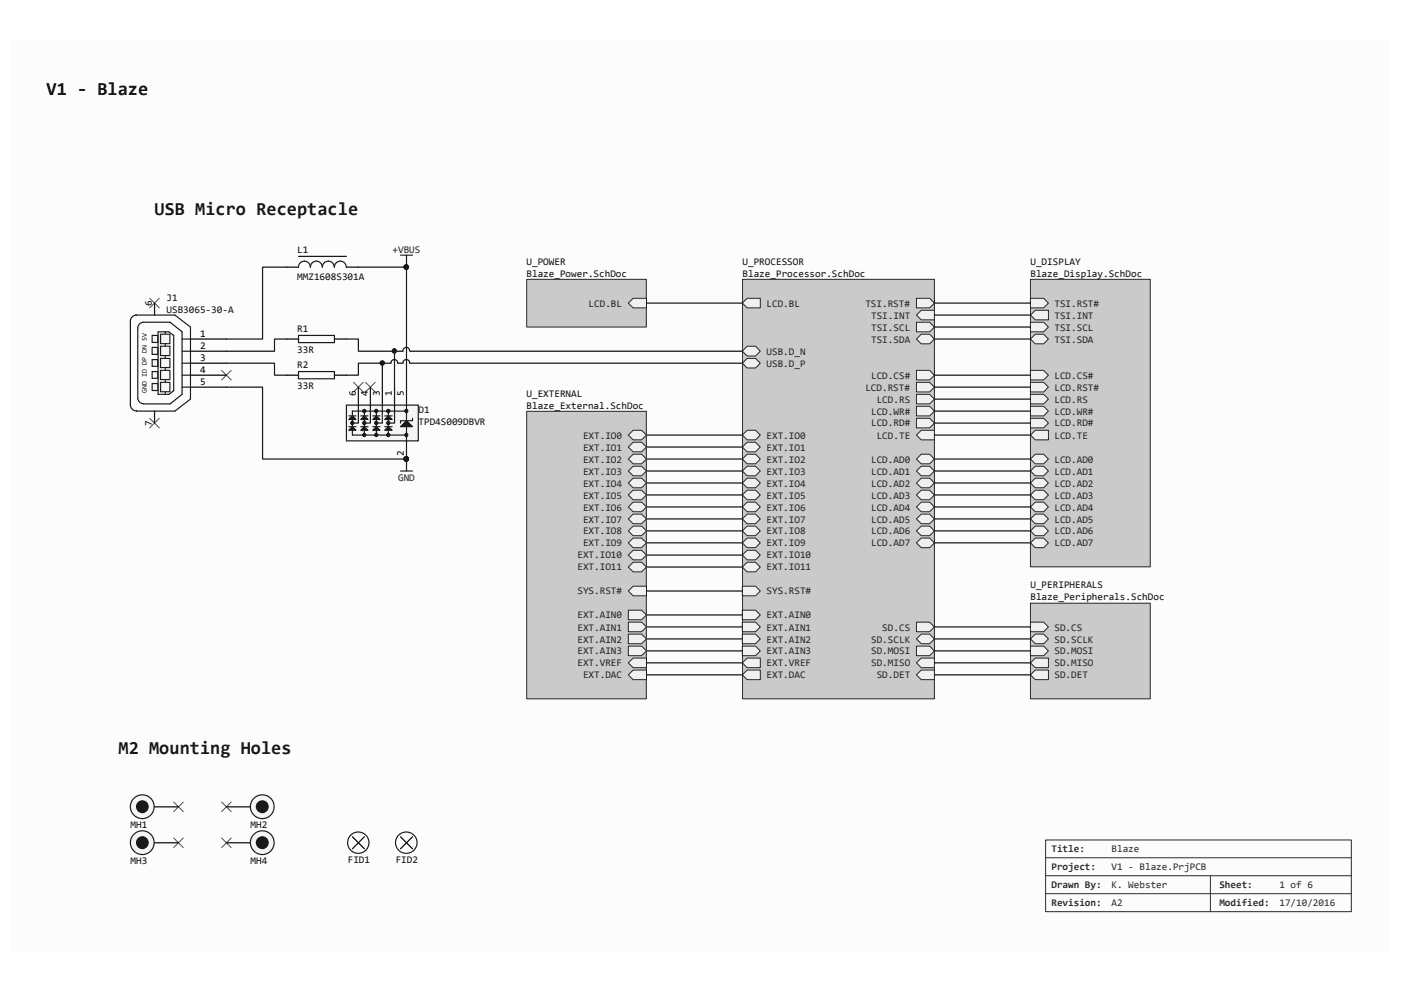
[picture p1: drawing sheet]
<svg xmlns="http://www.w3.org/2000/svg" width="297mm" height="210mm" viewBox="0 0 297 210" stroke-linecap="round" stroke-linejoin="round" font-family="sans-serif">
<path d="M2.2 8.4h292.6v193.1h-292.6z" fill="#fcfcfc"/>
<path d="M221.7 178.1h64.8v15.2h-64.8zM221.7 181.9h64.8M221.7 185.7h64.8M221.7 189.5h64.8M256.6 185.7v7.6" fill="none" stroke="#2b2b2b" stroke-width=".21"/>
<path d="M111.7 59.3h25.3v10h-25.3z" fill="#cacaca"/>
<path d="M111.7 59.2h25.3v10.1h-25.3z" fill="none" stroke="#262626" stroke-width=".21"/>
<path d="M133.2 64.3l1-1.1h2.9v2.1h-2.9z" fill-rule="evenodd" fill="#f0f0f0"/>
<path d="M133.2 64.3l1-1.1h2.9v2.1h-2.9z" fill="none" stroke="#262626" stroke-width=".21"/>
<path d="M157.5 59.3h40.6v88.9h-40.6z" fill="#cacaca"/>
<path d="M157.4 59.2h40.7v89h-40.7z" fill="none" stroke="#262626" stroke-width=".21"/>
<path d="M194.3 63.2h2.8l1 1.1-1 1h-2.8z" fill-rule="evenodd" fill="#f0f0f0"/>
<path d="M194.3 63.2h2.8l1 1.1-1 1h-2.8z" fill="none" stroke="#262626" stroke-width=".21"/>
<path d="M194.3 66.8l1-1h2.8v2h-2.8z" fill-rule="evenodd" fill="#f0f0f0"/>
<path d="M194.3 66.8l1-1h2.8v2h-2.8z" fill="none" stroke="#262626" stroke-width=".21"/>
<path d="M194.3 68.3h2.8l1 1-1 1.1h-2.8z" fill-rule="evenodd" fill="#f0f0f0"/>
<path d="M194.3 68.3h2.8l1 1-1 1.1h-2.8z" fill="none" stroke="#262626" stroke-width=".21"/>
<path d="M194.3 71.9l1-1h1.8l1 1-1 1h-1.8z" fill-rule="evenodd" fill="#f0f0f0"/>
<path d="M194.3 71.9l1-1h1.8l1 1-1 1h-1.8z" fill="none" stroke="#262626" stroke-width=".21"/>
<path d="M194.3 92.2l1-1h2.8v2.1h-2.8z" fill-rule="evenodd" fill="#f0f0f0"/>
<path d="M194.3 92.2l1-1h2.8v2.1h-2.8z" fill="none" stroke="#262626" stroke-width=".21"/>
<path d="M194.3 78.5h2.8l1 1-1 1.1h-2.8z" fill-rule="evenodd" fill="#f0f0f0"/>
<path d="M194.3 78.5h2.8l1 1-1 1.1h-2.8z" fill="none" stroke="#262626" stroke-width=".21"/>
<path d="M194.3 83.6h2.8l1 1-1 1h-2.8z" fill-rule="evenodd" fill="#f0f0f0"/>
<path d="M194.3 83.6h2.8l1 1-1 1h-2.8z" fill="none" stroke="#262626" stroke-width=".21"/>
<path d="M194.3 81.1h2.8l1 1-1 1h-2.8z" fill-rule="evenodd" fill="#f0f0f0"/>
<path d="M194.3 81.1h2.8l1 1-1 1h-2.8z" fill="none" stroke="#262626" stroke-width=".21"/>
<path d="M157.4 64.3l1-1.1h2.8v2.1h-2.8z" fill-rule="evenodd" fill="#f0f0f0"/>
<path d="M157.4 64.3l1-1.1h2.8v2.1h-2.8z" fill="none" stroke="#262626" stroke-width=".21"/>
<path d="M194.3 88.7h2.8l1 1-1 1h-2.8z" fill-rule="evenodd" fill="#f0f0f0"/>
<path d="M194.3 88.7h2.8l1 1-1 1h-2.8z" fill="none" stroke="#262626" stroke-width=".21"/>
<path d="M194.3 86.1h2.8l1 1.1-1 1h-2.8z" fill-rule="evenodd" fill="#f0f0f0"/>
<path d="M194.3 86.1h2.8l1 1.1-1 1h-2.8z" fill="none" stroke="#262626" stroke-width=".21"/>
<path d="M194.3 97.3l1-1h1.8l1 1-1 1h-1.8z" fill-rule="evenodd" fill="#f0f0f0"/>
<path d="M194.3 97.3l1-1h1.8l1 1-1 1h-1.8z" fill="none" stroke="#262626" stroke-width=".21"/>
<path d="M194.3 99.9l1-1.1h1.8l1 1.1-1 1h-1.8z" fill-rule="evenodd" fill="#f0f0f0"/>
<path d="M194.3 99.9l1-1.1h1.8l1 1.1-1 1h-1.8z" fill="none" stroke="#262626" stroke-width=".21"/>
<path d="M194.3 102.4l1-1h1.8l1 1-1 1h-1.8z" fill-rule="evenodd" fill="#f0f0f0"/>
<path d="M194.3 102.4l1-1h1.8l1 1-1 1h-1.8z" fill="none" stroke="#262626" stroke-width=".21"/>
<path d="M194.3 104.9l1-1h1.8l1 1-1 1.1h-1.8z" fill-rule="evenodd" fill="#f0f0f0"/>
<path d="M194.3 104.9l1-1h1.8l1 1-1 1.1h-1.8z" fill="none" stroke="#262626" stroke-width=".21"/>
<path d="M194.3 107.5l1-1h1.8l1 1-1 1h-1.8z" fill-rule="evenodd" fill="#f0f0f0"/>
<path d="M194.3 107.5l1-1h1.8l1 1-1 1h-1.8z" fill="none" stroke="#262626" stroke-width=".21"/>
<path d="M194.3 110l1-1h1.8l1 1-1 1h-1.8z" fill-rule="evenodd" fill="#f0f0f0"/>
<path d="M194.3 110l1-1h1.8l1 1-1 1h-1.8z" fill="none" stroke="#262626" stroke-width=".21"/>
<path d="M194.3 112.6l1-1.1h1.8l1 1.1-1 1h-1.8z" fill-rule="evenodd" fill="#f0f0f0"/>
<path d="M194.3 112.6l1-1.1h1.8l1 1.1-1 1h-1.8z" fill="none" stroke="#262626" stroke-width=".21"/>
<path d="M194.3 115.1l1-1h1.8l1 1-1 1h-1.8z" fill-rule="evenodd" fill="#f0f0f0"/>
<path d="M194.3 115.1l1-1h1.8l1 1-1 1h-1.8z" fill="none" stroke="#262626" stroke-width=".21"/>
<path d="M158.4 76h1.8l1 1-1 1h-1.8l-1-1z" fill-rule="evenodd" fill="#f0f0f0"/>
<path d="M158.4 76h1.8l1 1-1 1h-1.8l-1-1z" fill="none" stroke="#262626" stroke-width=".21"/>
<path d="M158.4 73.4h1.8l1 1.1-1 1h-1.8l-1-1z" fill-rule="evenodd" fill="#f0f0f0"/>
<path d="M158.4 73.4h1.8l1 1.1-1 1h-1.8l-1-1z" fill="none" stroke="#262626" stroke-width=".21"/>
<path d="M157.4 143.1l1-1h2.8v2h-2.8z" fill-rule="evenodd" fill="#f0f0f0"/>
<path d="M157.4 143.1l1-1h2.8v2h-2.8z" fill="none" stroke="#262626" stroke-width=".21"/>
<path d="M158.4 91.2h1.8l1 1-1 1.1h-1.8l-1-1.1z" fill-rule="evenodd" fill="#f0f0f0"/>
<path d="M158.4 91.2h1.8l1 1-1 1.1h-1.8l-1-1.1z" fill="none" stroke="#262626" stroke-width=".21"/>
<path d="M158.4 93.8h1.8l1 1-1 1h-1.8l-1-1z" fill-rule="evenodd" fill="#f0f0f0"/>
<path d="M158.4 93.8h1.8l1 1-1 1h-1.8l-1-1z" fill="none" stroke="#262626" stroke-width=".21"/>
<path d="M158.4 96.3h1.8l1 1-1 1h-1.8l-1-1z" fill-rule="evenodd" fill="#f0f0f0"/>
<path d="M158.4 96.3h1.8l1 1-1 1h-1.8l-1-1z" fill="none" stroke="#262626" stroke-width=".21"/>
<path d="M157.4 99.9l1-1.1h1.8l1 1.1-1 1h-1.8z" fill-rule="evenodd" fill="#f0f0f0"/>
<path d="M157.4 99.9l1-1.1h1.8l1 1.1-1 1h-1.8z" fill="none" stroke="#262626" stroke-width=".21"/>
<path d="M157.4 102.4l1-1h1.8l1 1-1 1h-1.8z" fill-rule="evenodd" fill="#f0f0f0"/>
<path d="M157.4 102.4l1-1h1.8l1 1-1 1h-1.8z" fill="none" stroke="#262626" stroke-width=".21"/>
<path d="M157.4 104.9l1-1h1.8l1 1-1 1.1h-1.8z" fill-rule="evenodd" fill="#f0f0f0"/>
<path d="M157.4 104.9l1-1h1.8l1 1-1 1.1h-1.8z" fill="none" stroke="#262626" stroke-width=".21"/>
<path d="M157.4 107.5l1-1h1.8l1 1-1 1h-1.8z" fill-rule="evenodd" fill="#f0f0f0"/>
<path d="M157.4 107.5l1-1h1.8l1 1-1 1h-1.8z" fill="none" stroke="#262626" stroke-width=".21"/>
<path d="M157.4 110l1-1h1.8l1 1-1 1h-1.8z" fill-rule="evenodd" fill="#f0f0f0"/>
<path d="M157.4 110l1-1h1.8l1 1-1 1h-1.8z" fill="none" stroke="#262626" stroke-width=".21"/>
<path d="M157.4 112.6l1-1.1h1.8l1 1.1-1 1h-1.8z" fill-rule="evenodd" fill="#f0f0f0"/>
<path d="M157.4 112.6l1-1.1h1.8l1 1.1-1 1h-1.8z" fill="none" stroke="#262626" stroke-width=".21"/>
<path d="M157.4 115.1l1-1h1.8l1 1-1 1h-1.8z" fill-rule="evenodd" fill="#f0f0f0"/>
<path d="M157.4 115.1l1-1h1.8l1 1-1 1h-1.8z" fill="none" stroke="#262626" stroke-width=".21"/>
<path d="M157.4 117.7l1-1h1.8l1 1-1 1h-1.8z" fill-rule="evenodd" fill="#f0f0f0"/>
<path d="M157.4 117.7l1-1h1.8l1 1-1 1h-1.8z" fill="none" stroke="#262626" stroke-width=".21"/>
<path d="M157.4 120.2l1-1h1.8l1 1-1 1h-1.8z" fill-rule="evenodd" fill="#f0f0f0"/>
<path d="M157.4 120.2l1-1h1.8l1 1-1 1h-1.8z" fill="none" stroke="#262626" stroke-width=".21"/>
<path d="M157.4 129.4h2.8l1 1-1 1h-2.8z" fill-rule="evenodd" fill="#f0f0f0"/>
<path d="M157.4 129.4h2.8l1 1-1 1h-2.8z" fill="none" stroke="#262626" stroke-width=".21"/>
<path d="M157.4 131.9h2.8l1 1-1 1h-2.8z" fill-rule="evenodd" fill="#f0f0f0"/>
<path d="M157.4 131.9h2.8l1 1-1 1h-2.8z" fill="none" stroke="#262626" stroke-width=".21"/>
<path d="M157.4 134.5h2.8l1 1-1 1h-2.8z" fill-rule="evenodd" fill="#f0f0f0"/>
<path d="M157.4 134.5h2.8l1 1-1 1h-2.8z" fill="none" stroke="#262626" stroke-width=".21"/>
<path d="M157.4 137h2.8l1 1-1 1h-2.8z" fill-rule="evenodd" fill="#f0f0f0"/>
<path d="M157.4 137h2.8l1 1-1 1h-2.8z" fill="none" stroke="#262626" stroke-width=".21"/>
<path d="M157.4 140.5l1-1h2.8v2.1h-2.8z" fill-rule="evenodd" fill="#f0f0f0"/>
<path d="M157.4 140.5l1-1h2.8v2.1h-2.8z" fill="none" stroke="#262626" stroke-width=".21"/>
<path d="M194.3 131.9h2.8l1 1-1 1h-2.8z" fill-rule="evenodd" fill="#f0f0f0"/>
<path d="M194.3 131.9h2.8l1 1-1 1h-2.8z" fill="none" stroke="#262626" stroke-width=".21"/>
<path d="M194.3 135.5l1-1h1.8l1 1-1 1h-1.8z" fill-rule="evenodd" fill="#f0f0f0"/>
<path d="M194.3 135.5l1-1h1.8l1 1-1 1h-1.8z" fill="none" stroke="#262626" stroke-width=".21"/>
<path d="M194.3 137h2.8l1 1-1 1h-2.8z" fill-rule="evenodd" fill="#f0f0f0"/>
<path d="M194.3 137h2.8l1 1-1 1h-2.8z" fill="none" stroke="#262626" stroke-width=".21"/>
<path d="M194.3 140.5l1-1h2.8v2.1h-2.8z" fill-rule="evenodd" fill="#f0f0f0"/>
<path d="M194.3 140.5l1-1h2.8v2.1h-2.8z" fill="none" stroke="#262626" stroke-width=".21"/>
<path d="M194.3 143.1l1-1h2.8v2h-2.8z" fill-rule="evenodd" fill="#f0f0f0"/>
<path d="M194.3 143.1l1-1h2.8v2h-2.8z" fill="none" stroke="#262626" stroke-width=".21"/>
<path d="M157.4 124.3h2.8l1 1-1 1h-2.8z" fill-rule="evenodd" fill="#f0f0f0"/>
<path d="M157.4 124.3h2.8l1 1-1 1h-2.8z" fill="none" stroke="#262626" stroke-width=".21"/>
<path d="M218.5 59.3h25.4v60.9h-25.4z" fill="#cacaca"/>
<path d="M218.5 59.2h25.4v61h-25.4z" fill="none" stroke="#262626" stroke-width=".21"/>
<path d="M218.5 97.3l1-1h1.8l1 1-1 1h-1.8z" fill-rule="evenodd" fill="#f0f0f0"/>
<path d="M218.5 97.3l1-1h1.8l1 1-1 1h-1.8z" fill="none" stroke="#262626" stroke-width=".21"/>
<path d="M218.5 99.9l1-1.1h1.8l1 1.1-1 1h-1.8z" fill-rule="evenodd" fill="#f0f0f0"/>
<path d="M218.5 99.9l1-1.1h1.8l1 1.1-1 1h-1.8z" fill="none" stroke="#262626" stroke-width=".21"/>
<path d="M218.5 102.4l1-1h1.8l1 1-1 1h-1.8z" fill-rule="evenodd" fill="#f0f0f0"/>
<path d="M218.5 102.4l1-1h1.8l1 1-1 1h-1.8z" fill="none" stroke="#262626" stroke-width=".21"/>
<path d="M218.5 104.9l1-1h1.8l1 1-1 1.1h-1.8z" fill-rule="evenodd" fill="#f0f0f0"/>
<path d="M218.5 104.9l1-1h1.8l1 1-1 1.1h-1.8z" fill="none" stroke="#262626" stroke-width=".21"/>
<path d="M218.5 107.5l1-1h1.8l1 1-1 1h-1.8z" fill-rule="evenodd" fill="#f0f0f0"/>
<path d="M218.5 107.5l1-1h1.8l1 1-1 1h-1.8z" fill="none" stroke="#262626" stroke-width=".21"/>
<path d="M218.5 110l1-1h1.8l1 1-1 1h-1.8z" fill-rule="evenodd" fill="#f0f0f0"/>
<path d="M218.5 110l1-1h1.8l1 1-1 1h-1.8z" fill="none" stroke="#262626" stroke-width=".21"/>
<path d="M218.5 112.6l1-1.1h1.8l1 1.1-1 1h-1.8z" fill-rule="evenodd" fill="#f0f0f0"/>
<path d="M218.5 112.6l1-1.1h1.8l1 1.1-1 1h-1.8z" fill="none" stroke="#262626" stroke-width=".21"/>
<path d="M218.5 115.1l1-1h1.8l1 1-1 1h-1.8z" fill-rule="evenodd" fill="#f0f0f0"/>
<path d="M218.5 115.1l1-1h1.8l1 1-1 1h-1.8z" fill="none" stroke="#262626" stroke-width=".21"/>
<path d="M218.5 71.9l1-1h1.8l1 1-1 1h-1.8z" fill-rule="evenodd" fill="#f0f0f0"/>
<path d="M218.5 71.9l1-1h1.8l1 1-1 1h-1.8z" fill="none" stroke="#262626" stroke-width=".21"/>
<path d="M218.5 78.5h2.8l1 1-1 1.1h-2.8z" fill-rule="evenodd" fill="#f0f0f0"/>
<path d="M218.5 78.5h2.8l1 1-1 1.1h-2.8z" fill="none" stroke="#262626" stroke-width=".21"/>
<path d="M218.5 88.7h2.8l1 1-1 1h-2.8z" fill-rule="evenodd" fill="#f0f0f0"/>
<path d="M218.5 88.7h2.8l1 1-1 1h-2.8z" fill="none" stroke="#262626" stroke-width=".21"/>
<path d="M218.5 83.6h2.8l1 1-1 1h-2.8z" fill-rule="evenodd" fill="#f0f0f0"/>
<path d="M218.5 83.6h2.8l1 1-1 1h-2.8z" fill="none" stroke="#262626" stroke-width=".21"/>
<path d="M218.5 81.1h2.8l1 1-1 1h-2.8z" fill-rule="evenodd" fill="#f0f0f0"/>
<path d="M218.5 81.1h2.8l1 1-1 1h-2.8z" fill="none" stroke="#262626" stroke-width=".21"/>
<path d="M218.5 92.2l1-1h2.8v2.1h-2.8z" fill-rule="evenodd" fill="#f0f0f0"/>
<path d="M218.5 92.2l1-1h2.8v2.1h-2.8z" fill="none" stroke="#262626" stroke-width=".21"/>
<path d="M218.5 86.1h2.8l1 1.1-1 1h-2.8z" fill-rule="evenodd" fill="#f0f0f0"/>
<path d="M218.5 86.1h2.8l1 1.1-1 1h-2.8z" fill="none" stroke="#262626" stroke-width=".21"/>
<path d="M218.5 66.8l1-1h2.8v2h-2.8z" fill-rule="evenodd" fill="#f0f0f0"/>
<path d="M218.5 66.8l1-1h2.8v2h-2.8z" fill="none" stroke="#262626" stroke-width=".21"/>
<path d="M218.5 63.2h2.8l1 1.1-1 1h-2.8z" fill-rule="evenodd" fill="#f0f0f0"/>
<path d="M218.5 63.2h2.8l1 1.1-1 1h-2.8z" fill="none" stroke="#262626" stroke-width=".21"/>
<path d="M218.5 68.3h2.8l1 1-1 1.1h-2.8z" fill-rule="evenodd" fill="#f0f0f0"/>
<path d="M218.5 68.3h2.8l1 1-1 1.1h-2.8z" fill="none" stroke="#262626" stroke-width=".21"/>
<g fill="none" stroke="#0e0e0e" stroke-width=".25">
<path d="M48 77h10.2v2.5h2.5M60.7 71.9h-2.5v2.6h-10.2M137.1 64.3h20.3M198.1 64.3h20.4M198.1 66.8h20.4M198.1 69.3h20.4M198.1 71.9h20.4M198.1 79.5h20.4M198.1 82.1h20.4M198.1 84.6h20.4M198.1 87.2h20.4M198.1 89.7h20.4"/>
<path d="M198.1 92.2h20.4M198.1 97.3h20.4M198.1 99.9h20.4M198.1 102.4h20.4M198.1 104.9h20.4M198.1 107.5h20.4M198.1 110h20.4M198.1 112.6h20.4M198.1 115.1h20.4"/>
</g>
<path d="M47 78.5l2 2.1M49 78.5l-2 2.1" fill="none" stroke="#4c4c4c" stroke-width=".21"/>
<path d="M218.5 127.9h25.4v20.3h-25.4z" fill="#cacaca"/>
<path d="M218.5 127.9h25.4v20.3h-25.4z" fill="none" stroke="#262626" stroke-width=".21"/>
<path d="M218.5 131.9h2.8l1 1-1 1h-2.8z" fill-rule="evenodd" fill="#f0f0f0"/>
<path d="M218.5 131.9h2.8l1 1-1 1h-2.8z" fill="none" stroke="#262626" stroke-width=".21"/>
<path d="M218.5 135.5l1-1h1.8l1 1-1 1h-1.8z" fill-rule="evenodd" fill="#f0f0f0"/>
<path d="M218.5 135.5l1-1h1.8l1 1-1 1h-1.8z" fill="none" stroke="#262626" stroke-width=".21"/>
<path d="M218.5 137h2.8l1 1-1 1h-2.8z" fill-rule="evenodd" fill="#f0f0f0"/>
<path d="M218.5 137h2.8l1 1-1 1h-2.8z" fill="none" stroke="#262626" stroke-width=".21"/>
<path d="M218.5 140.5l1-1h2.8v2.1h-2.8z" fill-rule="evenodd" fill="#f0f0f0"/>
<path d="M218.5 140.5l1-1h2.8v2.1h-2.8z" fill="none" stroke="#262626" stroke-width=".21"/>
<path d="M218.5 143.1l1-1h2.8v2h-2.8z" fill-rule="evenodd" fill="#f0f0f0"/>
<path d="M218.5 143.1l1-1h2.8v2h-2.8z" fill="none" stroke="#262626" stroke-width=".21"/>
<path d="M137.1 92.2h20.3M137.1 94.8h20.3M137.1 97.3h20.3M137.1 99.9h20.3" fill="none" stroke="#0e0e0e" stroke-width=".25"/>
<path d="M84.9 99.9h2.6M86.2 97.3v2.6" fill="none" stroke="#262626" stroke-width=".25"/>
<circle cx="86.1" cy="97.3" r=".49" fill="#0e0e0e"/>
<circle cx="86.1" cy="97.3" r=".49" fill="none" stroke="#0e0e0e" stroke-width=".21"/>
<path d="M48 82.1h7.7v15.2h30.5" fill="none" stroke="#0e0e0e" stroke-width=".25"/>
<circle cx="86.1" cy="97.3" r=".49" fill="#0e0e0e"/>
<circle cx="86.1" cy="97.3" r=".49" fill="none" stroke="#0e0e0e" stroke-width=".21"/>
<path d="M60.7 56.6h-5v15.3h-7.7" fill="none" stroke="#0e0e0e" stroke-width=".25"/>
<path d="M84.9 54.1h2.6M86.2 54.1v2.5" fill="none" stroke="#262626" stroke-width=".25"/>
<circle cx="86.1" cy="56.6" r=".49" fill="#0e0e0e"/>
<circle cx="86.1" cy="56.6" r=".49" fill="none" stroke="#0e0e0e" stroke-width=".21"/>
<path d="M81.1 77v5.1" fill="none" stroke="#0e0e0e" stroke-width=".25"/>
<circle cx="81.1" cy="77" r=".48" fill="#0e0e0e"/>
<circle cx="81.1" cy="77" r=".48" fill="none" stroke="#0e0e0e" stroke-width=".21"/>
<path d="M83.6 74.5v7.6" fill="none" stroke="#0e0e0e" stroke-width=".25"/>
<circle cx="83.6" cy="74.4" r=".47" fill="#0e0e0e"/>
<circle cx="83.6" cy="74.4" r=".47" fill="none" stroke="#0e0e0e" stroke-width=".21"/>
<g fill="none" stroke="#4c4c4c" stroke-width=".21">
<path d="M31.7 63.2l2.1 2.1M33.8 63.2l-2.1 2.1M31.7 88.7l2.1 2M33.8 88.7l-2.1 2M75 81.1l2 2M77 81.1l-2 2M77.5 81.1l2 2M79.5 81.1l-2 2M36.8 170.1l2.1 2M36.8 177.7l2.1 2M38.9 170.1l-2.1 2M38.9 177.7l-2.1 2"/>
<path d="M47 177.7l2 2M47 170.1l2 2M49 177.7l-2 2M49 170.1l-2 2"/>
</g>
<path d="M137.1 107.5h20.3M137.1 110h20.3M137.1 112.6h20.3M137.1 115.1h20.3M137.1 117.7h20.3M137.1 102.4h20.3M137.1 104.9h20.3M137.1 120.2h20.3" fill="none" stroke="#0e0e0e" stroke-width=".25"/>
<path d="M73.4 85.9h15.3v7.6h-15.3z" fill-rule="evenodd" fill="#f5f5f5"/>
<path d="M73.4 85.9h15.3v7.6h-15.3z" fill="none" stroke="#1c1c1c" stroke-width=".25"/>
<path d="M84.9 90.5l1.3-1.3 1.3 1.3z" fill="#1c1c1c"/>
<path d="M84.9 90.5l1.3-1.3 1.3 1.3z" fill="none" stroke="#1c1c1c" stroke-width=".25"/>
<path d="M83.6 82.1v3.8M86.2 93.5v3.8" fill="none" stroke="#000" stroke-width=".25"/>
<circle cx="86.1" cy="97.3" r=".49" fill="#0e0e0e"/>
<circle cx="86.1" cy="97.3" r=".49" fill="none" stroke="#0e0e0e" stroke-width=".21"/>
<path d="M76 82.1v3.8M78.5 82.1v3.8M81.1 82.1v3.8M86.2 82.1v3.8" fill="none" stroke="#000" stroke-width=".25"/>
<path d="M81.6 88.9l.7-.7 .8 .7z" fill="#1c1c1c"/>
<path d="M81.6 88.9l.7-.7 .8 .7zM81.6 88.2h1.5M83.6 85.9v3.8h-1.3" fill="none" stroke="#1c1c1c" stroke-width=".25"/>
<path d="M82.3 90.5l.8 .7h-1.5z" fill="#1c1c1c"/>
<path d="M81.6 90.5h1.5M82.3 90.5l.8 .7h-1.5zM82.3 87.2v5" fill="none" stroke="#1c1c1c" stroke-width=".25"/>
<path d="M79 88.9l.8-.7 .8 .7z" fill="#1c1c1c"/>
<path d="M79 88.9l.8-.7 .8 .7zM79 88.2h1.6M81.1 85.9v3.8h-1.3" fill="none" stroke="#1c1c1c" stroke-width=".25"/>
<path d="M79.8 90.5l.8 .7h-1.6z" fill="#1c1c1c"/>
<path d="M79 90.5h1.6M79.8 90.5l.8 .7h-1.6zM79.8 87.2v5" fill="none" stroke="#1c1c1c" stroke-width=".25"/>
<path d="M76.5 88.9l.8-.7 .7 .7z" fill="#1c1c1c"/>
<path d="M76.5 88.9l.8-.7 .7 .7zM76.5 88.2h1.5M78.5 85.9v3.8h-1.2" fill="none" stroke="#1c1c1c" stroke-width=".25"/>
<path d="M77.3 90.5l.7 .7h-1.5z" fill="#1c1c1c"/>
<path d="M76.5 90.5h1.5M77.3 90.5l.7 .7h-1.5zM77.3 87.2v5" fill="none" stroke="#1c1c1c" stroke-width=".25"/>
<path d="M74 88.9l.7-.7 .8 .7z" fill="#1c1c1c"/>
<path d="M74 88.9l.7-.7 .8 .7zM74 88.2h1.5M76 85.9v3.8h-1.3" fill="none" stroke="#1c1c1c" stroke-width=".25"/>
<path d="M74.7 90.5l.8 .7h-1.5z" fill="#1c1c1c"/>
<path d="M74 90.5h1.5M74.7 90.5l.8 .7h-1.5zM86.2 87.2h-11.5v5h11.5M86.2 85.9v7.6M87.5 88.7v.5h-2.6v.5" fill="none" stroke="#1c1c1c" stroke-width=".25"/>
<circle cx="86.1" cy="92.2" r=".35" fill="#1c1c1c"/>
<circle cx="86.1" cy="92.2" r=".35" fill="none" stroke="#1c1c1c" stroke-width=".21"/>
<circle cx="86.1" cy="87.1" r=".35" fill="#1c1c1c"/>
<circle cx="86.1" cy="87.1" r=".35" fill="none" stroke="#1c1c1c" stroke-width=".21"/>
<circle cx="82.3" cy="87.1" r=".36" fill="#1c1c1c"/>
<circle cx="82.3" cy="87.1" r=".36" fill="none" stroke="#1c1c1c" stroke-width=".21"/>
<circle cx="79.8" cy="87.1" r=".36" fill="#1c1c1c"/>
<circle cx="79.8" cy="87.1" r=".36" fill="none" stroke="#1c1c1c" stroke-width=".21"/>
<circle cx="77.2" cy="87.1" r=".36" fill="#1c1c1c"/>
<circle cx="77.2" cy="87.1" r=".36" fill="none" stroke="#1c1c1c" stroke-width=".21"/>
<circle cx="77.2" cy="92.2" r=".36" fill="#1c1c1c"/>
<circle cx="77.2" cy="92.2" r=".36" fill="none" stroke="#1c1c1c" stroke-width=".21"/>
<circle cx="79.8" cy="92.2" r=".36" fill="#1c1c1c"/>
<circle cx="79.8" cy="92.2" r=".36" fill="none" stroke="#1c1c1c" stroke-width=".21"/>
<circle cx="82.3" cy="92.2" r=".36" fill="#1c1c1c"/>
<circle cx="82.3" cy="92.2" r=".36" fill="none" stroke="#1c1c1c" stroke-width=".21"/>
<circle cx="82.3" cy="89.7" r=".36" fill="#1c1c1c"/>
<circle cx="82.3" cy="89.7" r=".36" fill="none" stroke="#1c1c1c" stroke-width=".21"/>
<circle cx="79.8" cy="89.7" r=".36" fill="#1c1c1c"/>
<circle cx="79.8" cy="89.7" r=".36" fill="none" stroke="#1c1c1c" stroke-width=".21"/>
<circle cx="77.2" cy="89.7" r=".36" fill="#1c1c1c"/>
<circle cx="77.2" cy="89.7" r=".36" fill="none" stroke="#1c1c1c" stroke-width=".21"/>
<circle cx="74.7" cy="89.7" r=".36" fill="#1c1c1c"/>
<circle cx="74.7" cy="89.7" r=".36" fill="none" stroke="#1c1c1c" stroke-width=".21"/>
<circle cx="86.1" cy="97.3" r=".49" fill="#0e0e0e"/>
<circle cx="86.1" cy="97.3" r=".49" fill="none" stroke="#0e0e0e" stroke-width=".21"/>
<path d="M76 56.6h10.2v25.5" fill="none" stroke="#0e0e0e" stroke-width=".25"/>
<circle cx="86.1" cy="56.6" r=".49" fill="#0e0e0e"/>
<circle cx="86.1" cy="56.6" r=".49" fill="none" stroke="#0e0e0e" stroke-width=".21"/>
<path d="M60.7 56.6h2.6M73.4 56.6h2.6M32.8 171.1h5" fill="none" stroke="#000" stroke-width=".25"/>
<path d="M63.3 56.6a1.25 1.25 0 0 1 1.2-1.2 1.25 1.25 0 0 1 1.3 1.2M63.3 54.4h10.1M65.8 56.6a1.25 1.25 0 0 1 1.3-1.2 1.25 1.25 0 0 1 1.2 1.2M68.4 56.6a1.25 1.25 0 0 1 1.2-1.2 1.25 1.25 0 0 1 1.3 1.2M70.9 56.6a1.25 1.25 0 0 1 1.3-1.2 1.25 1.25 0 0 1 1.2 1.2" fill="none" stroke="#1c1c1c" stroke-width=".25"/>
<circle cx="30.2" cy="171" r="2.51" fill="#f5f5f5"/>
<circle cx="30.2" cy="171" r="2.51" fill="none" stroke="#1c1c1c" stroke-width=".25"/>
<circle cx="30.2" cy="171" r="1.24" fill="#1c1c1c"/>
<circle cx="30.2" cy="171" r="1.24" fill="none" stroke="#1c1c1c" stroke-width=".25"/>
<path d="M32.8 178.7h5" fill="none" stroke="#000" stroke-width=".25"/>
<circle cx="30.2" cy="178.7" r="2.51" fill="#f5f5f5"/>
<circle cx="30.2" cy="178.7" r="2.51" fill="none" stroke="#1c1c1c" stroke-width=".25"/>
<circle cx="30.2" cy="178.7" r="1.24" fill="#1c1c1c"/>
<circle cx="30.2" cy="178.7" r="1.24" fill="none" stroke="#1c1c1c" stroke-width=".25"/>
<path d="M48 171.1h5.1" fill="none" stroke="#000" stroke-width=".25"/>
<circle cx="55.6" cy="171" r="2.51" fill="#f5f5f5"/>
<circle cx="55.6" cy="171" r="2.51" fill="none" stroke="#1c1c1c" stroke-width=".25"/>
<circle cx="55.6" cy="171" r="1.24" fill="#1c1c1c"/>
<circle cx="55.6" cy="171" r="1.24" fill="none" stroke="#1c1c1c" stroke-width=".25"/>
<path d="M48 178.7h5.1" fill="none" stroke="#000" stroke-width=".25"/>
<circle cx="55.6" cy="178.7" r="2.51" fill="#f5f5f5"/>
<circle cx="55.6" cy="178.7" r="2.51" fill="none" stroke="#1c1c1c" stroke-width=".25"/>
<circle cx="55.6" cy="178.7" r="1.24" fill="#1c1c1c"/>
<circle cx="55.6" cy="178.7" r="1.24" fill="none" stroke="#1c1c1c" stroke-width=".25"/>
<path d="M137.1 132.9h20.3M137.1 135.5h20.3M137.1 138h20.3M137.1 130.4h20.3M198.1 132.9h20.4M198.1 135.5h20.4M198.1 138h20.4M137.1 140.5h20.3M137.1 143.1h20.3M198.1 140.5h20.4M198.1 143.1h20.4" fill="none" stroke="#0e0e0e" stroke-width=".25"/>
<path d="M111.7 87.2h25.3v61h-25.3z" fill="#cacaca"/>
<path d="M111.7 87.2h25.3v61h-25.3z" fill="none" stroke="#262626" stroke-width=".21"/>
<path d="M134.2 91.2h1.8l1.1 1-1.1 1.1h-1.8l-1-1.1z" fill-rule="evenodd" fill="#f0f0f0"/>
<path d="M134.2 91.2h1.8l1.1 1-1.1 1.1h-1.8l-1-1.1z" fill="none" stroke="#262626" stroke-width=".21"/>
<path d="M134.2 93.8h1.8l1.1 1-1.1 1h-1.8l-1-1z" fill-rule="evenodd" fill="#f0f0f0"/>
<path d="M134.2 93.8h1.8l1.1 1-1.1 1h-1.8l-1-1z" fill="none" stroke="#262626" stroke-width=".21"/>
<path d="M134.2 96.3h1.8l1.1 1-1.1 1h-1.8l-1-1z" fill-rule="evenodd" fill="#f0f0f0"/>
<path d="M134.2 96.3h1.8l1.1 1-1.1 1h-1.8l-1-1z" fill="none" stroke="#262626" stroke-width=".21"/>
<path d="M134.2 98.8h1.8l1.1 1.1-1.1 1h-1.8l-1-1z" fill-rule="evenodd" fill="#f0f0f0"/>
<path d="M134.2 98.8h1.8l1.1 1.1-1.1 1h-1.8l-1-1z" fill="none" stroke="#262626" stroke-width=".21"/>
<path d="M134.2 101.4h1.8l1.1 1-1.1 1h-1.8l-1-1z" fill-rule="evenodd" fill="#f0f0f0"/>
<path d="M134.2 101.4h1.8l1.1 1-1.1 1h-1.8l-1-1z" fill="none" stroke="#262626" stroke-width=".21"/>
<path d="M134.2 103.9h1.8l1.1 1-1.1 1.1h-1.8l-1-1.1z" fill-rule="evenodd" fill="#f0f0f0"/>
<path d="M134.2 103.9h1.8l1.1 1-1.1 1.1h-1.8l-1-1.1z" fill="none" stroke="#262626" stroke-width=".21"/>
<path d="M134.2 106.5h1.8l1.1 1-1.1 1h-1.8l-1-1z" fill-rule="evenodd" fill="#f0f0f0"/>
<path d="M134.2 106.5h1.8l1.1 1-1.1 1h-1.8l-1-1z" fill="none" stroke="#262626" stroke-width=".21"/>
<path d="M134.2 109h1.8l1.1 1-1.1 1h-1.8l-1-1z" fill-rule="evenodd" fill="#f0f0f0"/>
<path d="M134.2 109h1.8l1.1 1-1.1 1h-1.8l-1-1z" fill="none" stroke="#262626" stroke-width=".21"/>
<path d="M134.2 111.5h1.8l1.1 1.1-1.1 1h-1.8l-1-1z" fill-rule="evenodd" fill="#f0f0f0"/>
<path d="M134.2 111.5h1.8l1.1 1.1-1.1 1h-1.8l-1-1z" fill="none" stroke="#262626" stroke-width=".21"/>
<path d="M134.2 114.1h1.8l1.1 1-1.1 1h-1.8l-1-1z" fill-rule="evenodd" fill="#f0f0f0"/>
<path d="M134.2 114.1h1.8l1.1 1-1.1 1h-1.8l-1-1z" fill="none" stroke="#262626" stroke-width=".21"/>
<path d="M133.2 117.7l1-1h1.8l1.1 1-1.1 1h-1.8z" fill-rule="evenodd" fill="#f0f0f0"/>
<path d="M133.2 117.7l1-1h1.8l1.1 1-1.1 1h-1.8z" fill="none" stroke="#262626" stroke-width=".21"/>
<path d="M133.2 120.2l1-1h1.8l1.1 1-1.1 1h-1.8z" fill-rule="evenodd" fill="#f0f0f0"/>
<path d="M133.2 120.2l1-1h1.8l1.1 1-1.1 1h-1.8z" fill="none" stroke="#262626" stroke-width=".21"/>
<path d="M133.2 129.4h2.8l1.1 1-1.1 1h-2.8z" fill-rule="evenodd" fill="#f0f0f0"/>
<path d="M133.2 129.4h2.8l1.1 1-1.1 1h-2.8z" fill="none" stroke="#262626" stroke-width=".21"/>
<path d="M133.2 131.9h2.8l1.1 1-1.1 1h-2.8z" fill-rule="evenodd" fill="#f0f0f0"/>
<path d="M133.2 131.9h2.8l1.1 1-1.1 1h-2.8z" fill="none" stroke="#262626" stroke-width=".21"/>
<path d="M133.2 134.5h2.8l1.1 1-1.1 1h-2.8z" fill-rule="evenodd" fill="#f0f0f0"/>
<path d="M133.2 134.5h2.8l1.1 1-1.1 1h-2.8z" fill="none" stroke="#262626" stroke-width=".21"/>
<path d="M133.2 137h2.8l1.1 1-1.1 1h-2.8z" fill-rule="evenodd" fill="#f0f0f0"/>
<path d="M133.2 137h2.8l1.1 1-1.1 1h-2.8z" fill="none" stroke="#262626" stroke-width=".21"/>
<path d="M133.2 140.5l1-1h2.9v2.1h-2.9z" fill-rule="evenodd" fill="#f0f0f0"/>
<path d="M133.2 140.5l1-1h2.9v2.1h-2.9z" fill="none" stroke="#262626" stroke-width=".21"/>
<path d="M133.2 143.1l1-1h2.9v2h-2.9z" fill-rule="evenodd" fill="#f0f0f0"/>
<path d="M133.2 143.1l1-1h2.9v2h-2.9z" fill="none" stroke="#262626" stroke-width=".21"/>
<path d="M133.2 125.3l1-1h2.9v2h-2.9z" fill-rule="evenodd" fill="#f0f0f0"/>
<path d="M133.2 125.3l1-1h2.9v2h-2.9z" fill="none" stroke="#262626" stroke-width=".21"/>
<path d="M73.4 71.9h2.6v2.6h9.4a.72 .72 0 0 1 .7-.8 .72 .72 0 0 1 .8 .7M84.3 77a.72 .72 0 0 0-.7-.8 .72 .72 0 0 0-.7 .8h-6.9v2.5h-2.6M84.4 77h1a.72 .72 0 0 1 .7-.8 .72 .72 0 0 1 .8 .8M86.9 77h70.5M86.9 74.5h70.5M137.1 125.3h20.3" fill="none" stroke="#0e0e0e" stroke-width=".25"/>
<path d="M60.7 71.9h2.6M60.7 79.5h2.6M70.9 71.9h2.5M70.9 79.5h2.5" fill="none" stroke="#000" stroke-width=".25"/>
<path d="M63.3 71.1h7.6v1.5h-7.6zM63.3 78.8h7.6v1.5h-7.6z" fill="none" stroke="#1c1c1c" stroke-width=".25"/>
<path d="M32.3 71.1h1.1v1.5h-1.1z" fill-rule="evenodd" fill="#f5f5f5"/>
<path d="M32.3 71.1h1.1v1.5h-1.1z" fill="none" stroke="#262626" stroke-width=".25"/>
<path d="M32.3 73.7h1.1v1.4h-1.1z" fill-rule="evenodd" fill="#f5f5f5"/>
<path d="M32.3 73.7h1.1v1.4h-1.1z" fill="none" stroke="#262626" stroke-width=".25"/>
<path d="M32.3 78.8h1.1v1.4h-1.1z" fill-rule="evenodd" fill="#f5f5f5"/>
<path d="M32.3 78.8h1.1v1.4h-1.1z" fill="none" stroke="#262626" stroke-width=".25"/>
<path d="M32.3 76.2h1.1v1.5h-1.1z" fill-rule="evenodd" fill="#f5f5f5"/>
<path d="M32.3 76.2h1.1v1.5h-1.1z" fill="none" stroke="#262626" stroke-width=".25"/>
<path d="M27.6 68.1v17.8M28.7 66.8h8.4l3.3 2.5v15.3M33.5 70.4v13.2M36.1 68.3h-5.7a1.26 1.26 0 0 0-1.2 1.3v14.8a1.23 1.23 0 0 0 1.3 1.2M38.6 70.4v13.2M38.6 71.9h1.8M38.6 74.5h1.8M38.6 82.1h1.8" fill="none" stroke="#1c1c1c" stroke-width=".25"/>
<path d="M32.3 81.3h1.1v1.5h-1.1z" fill-rule="evenodd" fill="#f5f5f5"/>
<path d="M32.3 81.3h1.1v1.5h-1.1z" fill="none" stroke="#262626" stroke-width=".25"/>
<path d="M29 66.8h-.1a1.3 1.3 0 0 0-1.3 1.3M33.5 70.4h2.3l1 .7v11.7l-1 .8h-2.3M35 70.4v.5M36.1 68.3l2.5 2.1M27.6 85.9a1.29 1.29 0 0 0 1.3 1.2M38.6 83.6l-2.5 2h-5.6M40.4 84.6l-3.3 2.6h-8.1" fill="none" stroke="#1c1c1c" stroke-width=".25"/>
<path d="M32.8 64.3v2.5M40.4 71.9h7.6M40.4 74.5h7.6M40.4 77h7.6M40.4 79.5h7.6M32.8 87.2v2.5M40.4 82.1h7.6" fill="none" stroke="#000" stroke-width=".25"/>
<path d="M34 73.4h2v2h-2z" fill-rule="evenodd" fill="#f5f5f5"/>
<path d="M34 73.4h2v2h-2z" fill="none" stroke="#262626" stroke-width=".25"/>
<path d="M34 76h2v1.9h-2z" fill-rule="evenodd" fill="#f5f5f5"/>
<path d="M34 76h2v1.9h-2z" fill="none" stroke="#262626" stroke-width=".25"/>
<path d="M34 70.9h2v2h-2z" fill-rule="evenodd" fill="#f5f5f5"/>
<path d="M34 70.9h2v2h-2z" fill="none" stroke="#262626" stroke-width=".25"/>
<path d="M34 78.5h2v2h-2z" fill-rule="evenodd" fill="#f5f5f5"/>
<path d="M34 78.5h2v2h-2z" fill="none" stroke="#262626" stroke-width=".25"/>
<path d="M34 81.1h2v2h-2z" fill-rule="evenodd" fill="#f5f5f5"/>
<path d="M34 81.1h2v2h-2z" fill="none" stroke="#262626" stroke-width=".25"/>
<g fill="none" stroke="#1c1c1c" stroke-width=".25">
<path d="M35 72.9v.5M35 75.5v.5M35 78v.5M38.6 77h1.8M38.6 79.5h1.8M35 80.6v.5M35 83.1v.5"/>
<circle cx="76" cy="178.7" r="2.27"/>
<circle cx="86.2" cy="178.7" r="2.28"/>
</g>
<path d="M74.7 177.4l2.6 2.6M77.3 177.4l-2.6 2.6M84.9 177.4l2.6 2.6M87.5 177.4l-2.6 2.6" fill="none" stroke="#000" stroke-width=".25"/>
<text font-size="3.9" x="9.9" y="20.1">V1 - Blaze</text>
<g font-size="3.9" fill="#151515">
<text x="32.8" y="45.5">USB Micro Receptacle</text>
<text x="25.1" y="159.9">M2 Mounting Holes</text>
</g>
<g font-size="2.2" fill="#0e0e0e">
<text x="63" y="53.6">L1</text>
<text x="63" y="59.4">MMZ1608S301A</text>
<text x="111.6" y="56.1">U_POWER</text>
<text x="111.6" y="58.7">Blaze_Power.SchDoc</text>
<text x="157.4" y="56.1">U_PROCESSOR</text>
<text x="157.4" y="58.7">Blaze_Processor.SchDoc</text>
<text x="218.5" y="56.1">U_DISPLAY</text>
<text x="218.5" y="58.7">Blaze_Display.SchDoc</text>
<text x="35.3" y="63.8">J1</text>
<text x="35.3" y="66.3">USB3065-30-A</text>
<text x="63" y="70.4">R1</text>
<text x="63" y="74.9">33R</text>
<text x="63" y="78">R2</text>
<text x="63" y="82.5">33R</text>
<text x="88.7" y="87.6">D1</text>
<text x="111.6" y="84.1">U_EXTERNAL</text>
<text x="111.6" y="86.6">Blaze_External.SchDoc</text>
<text x="88.7" y="90.2">TPD4S009DBVR</text>
<text x="218.5" y="124.8">U_PERIPHERALS</text>
<text x="218.5" y="127.3">Blaze_Peripherals.SchDoc</text>
<text x="27.7" y="175.6">MH1</text>
<text x="53.1" y="175.6">MH2</text>
<text x="27.7" y="183.3">MH3</text>
<text x="53.1" y="183.3">MH4</text>
<text x="73.7" y="183">FID1</text>
<text x="83.9" y="183">FID2</text>
</g>
<g font-size="2.2" fill="#262626">
<text x="83.2" y="53.6">+VBUS</text>
<text x="124.8" y="65">LCD.BL</text>
<text x="162.5" y="65">LCD.BL</text>
<text x="183.5" y="65">TSI.RST#</text>
<text x="223.6" y="65">TSI.RST#</text>
<text x="184.7" y="67.6">TSI.INT</text>
<text x="184.7" y="70.1">TSI.SCL</text>
<text x="223.6" y="67.6">TSI.INT</text>
<text x="223.6" y="70.1">TSI.SCL</text>
<text x="162.5" y="77.7">USB.D_P</text>
<text x="162.5" y="75.2">USB.D_N</text>
<text x="184.7" y="72.6">TSI.SDA</text>
<text x="223.6" y="72.6">TSI.SDA</text>
<text x="183.5" y="82.8">LCD.RST#</text>
<text x="184.7" y="80.3">LCD.CS#</text>
<text x="223.6" y="80.3">LCD.CS#</text>
<text x="223.6" y="82.8">LCD.RST#</text>
<text x="184.7" y="87.9">LCD.WR#</text>
<text x="185.9" y="85.3">LCD.RS</text>
<text x="223.6" y="85.3">LCD.RS</text>
<text x="223.6" y="87.9">LCD.WR#</text>
<text x="123.6" y="93">EXT.IO0</text>
<text x="123.6" y="95.5">EXT.IO1</text>
<text x="162.5" y="93">EXT.IO0</text>
<text x="162.5" y="95.5">EXT.IO1</text>
<text x="184.7" y="90.4">LCD.RD#</text>
<text x="185.9" y="93">LCD.TE</text>
<text x="223.6" y="90.4">LCD.RD#</text>
<text x="223.6" y="93">LCD.TE</text>
<text x="84.4" y="101.9">GND</text>
<text x="123.6" y="98.1">EXT.IO2</text>
<text x="123.6" y="100.6">EXT.IO3</text>
<text x="162.5" y="98.1">EXT.IO2</text>
<text x="162.5" y="100.6">EXT.IO3</text>
<text x="184.7" y="98.1">LCD.AD0</text>
<text x="184.7" y="100.6">LCD.AD1</text>
<text x="223.6" y="98.1">LCD.AD0</text>
<text x="223.6" y="100.6">LCD.AD1</text>
<text x="123.6" y="103.2">EXT.IO4</text>
<text x="123.6" y="105.7">EXT.IO5</text>
<text x="162.5" y="103.2">EXT.IO4</text>
<text x="162.5" y="105.7">EXT.IO5</text>
<text x="184.7" y="103.2">LCD.AD2</text>
<text x="184.7" y="105.7">LCD.AD3</text>
<text x="223.6" y="103.2">LCD.AD2</text>
<text x="223.6" y="105.7">LCD.AD3</text>
<text x="123.6" y="108.2">EXT.IO6</text>
<text x="123.6" y="110.8">EXT.IO7</text>
<text x="123.6" y="113.3">EXT.IO8</text>
<text x="162.5" y="108.2">EXT.IO6</text>
<text x="162.5" y="110.8">EXT.IO7</text>
<text x="162.5" y="113.3">EXT.IO8</text>
<text x="184.7" y="108.2">LCD.AD4</text>
<text x="184.7" y="110.8">LCD.AD5</text>
<text x="184.7" y="113.3">LCD.AD6</text>
<text x="223.6" y="108.2">LCD.AD4</text>
<text x="223.6" y="110.8">LCD.AD5</text>
<text x="223.6" y="113.3">LCD.AD6</text>
<text x="122.4" y="118.4">EXT.IO10</text>
<text x="123.6" y="115.9">EXT.IO9</text>
<text x="162.5" y="115.9">EXT.IO9</text>
<text x="162.5" y="118.4">EXT.IO10</text>
<text x="184.7" y="115.9">LCD.AD7</text>
<text x="223.6" y="115.9">LCD.AD7</text>
<text x="122.4" y="120.9">EXT.IO11</text>
<text x="162.5" y="120.9">EXT.IO11</text>
<text x="122.4" y="131.1">EXT.AIN0</text>
<text x="122.4" y="126">SYS.RST#</text>
<text x="162.5" y="131.1">EXT.AIN0</text>
<text x="162.5" y="126">SYS.RST#</text>
<text x="122.4" y="133.7">EXT.AIN1</text>
<text x="122.4" y="136.2">EXT.AIN2</text>
<text x="162.5" y="133.7">EXT.AIN1</text>
<text x="162.5" y="136.2">EXT.AIN2</text>
<text x="184.7" y="136.2">SD.SCLK</text>
<text x="187.1" y="133.7">SD.CS</text>
<text x="223.6" y="133.7">SD.CS</text>
<text x="223.6" y="136.2">SD.SCLK</text>
<text x="122.4" y="138.8">EXT.AIN3</text>
<text x="122.4" y="141.3">EXT.VREF</text>
<text x="123.6" y="143.8">EXT.DAC</text>
<text x="162.5" y="143.8">EXT.DAC</text>
<text x="162.5" y="138.8">EXT.AIN3</text>
<text x="162.5" y="141.3">EXT.VREF</text>
<text x="184.7" y="138.8">SD.MOSI</text>
<text x="184.7" y="141.3">SD.MISO</text>
<text x="185.9" y="143.8">SD.DET</text>
<text x="223.6" y="138.8">SD.MOSI</text>
<text x="223.6" y="141.3">SD.MISO</text>
<text x="223.6" y="143.8">SD.DET</text>
</g>
<g font-size="2.2">
<text x="32.2" y="64.8" transform="rotate(-90 32.2 64.8)">6</text>
<text x="42.4" y="71.4">1</text>
<text x="42.4" y="73.9">2</text>
<text x="42.4" y="76.5">3</text>
<text x="42.4" y="79">4</text>
<text x="42.4" y="81.5">5</text>
<text x="75.5" y="83.9" transform="rotate(-90 75.5 83.9)">6</text>
<text x="78" y="83.9" transform="rotate(-90 78 83.9)">4</text>
<text x="80.6" y="83.9" transform="rotate(-90 80.6 83.9)">3</text>
<text x="83.1" y="83.9" transform="rotate(-90 83.1 83.9)">1</text>
<text x="85.6" y="83.9" transform="rotate(-90 85.6 83.9)">5</text>
<text x="32.2" y="90.4" transform="rotate(-90 32.2 90.4)">7</text>
<text x="85.6" y="96.8" transform="rotate(-90 85.6 96.8)">2</text>
</g>
<g font-size="2.2" fill="#2b2b2b">
<text x="222.9" y="180.7">Title:</text>
<text x="222.9" y="184.5">Project:</text>
<text x="235.7" y="180.7">Blaze</text>
<text x="235.7" y="184.5">V1 - Blaze.PrjPCB</text>
<text x="222.9" y="188.3">Drawn By:</text>
<text x="235.7" y="188.3">K. Webster</text>
<text x="258.5" y="188.3">Sheet:</text>
<text x="271.3" y="188.3">1 of 6</text>
<text x="222.9" y="192.2">Revision:</text>
<text x="235.7" y="192.2">A2</text>
<text x="258.5" y="192.2">Modified:</text>
<text x="271.3" y="192.2">17/10/2016</text>
</g>
<text font-size="1.5" fill="#1c1c1c" x="31.1" y="83.3" transform="rotate(-90 31.1 83.3)">GND ID DP DN 5V</text>
</svg>
